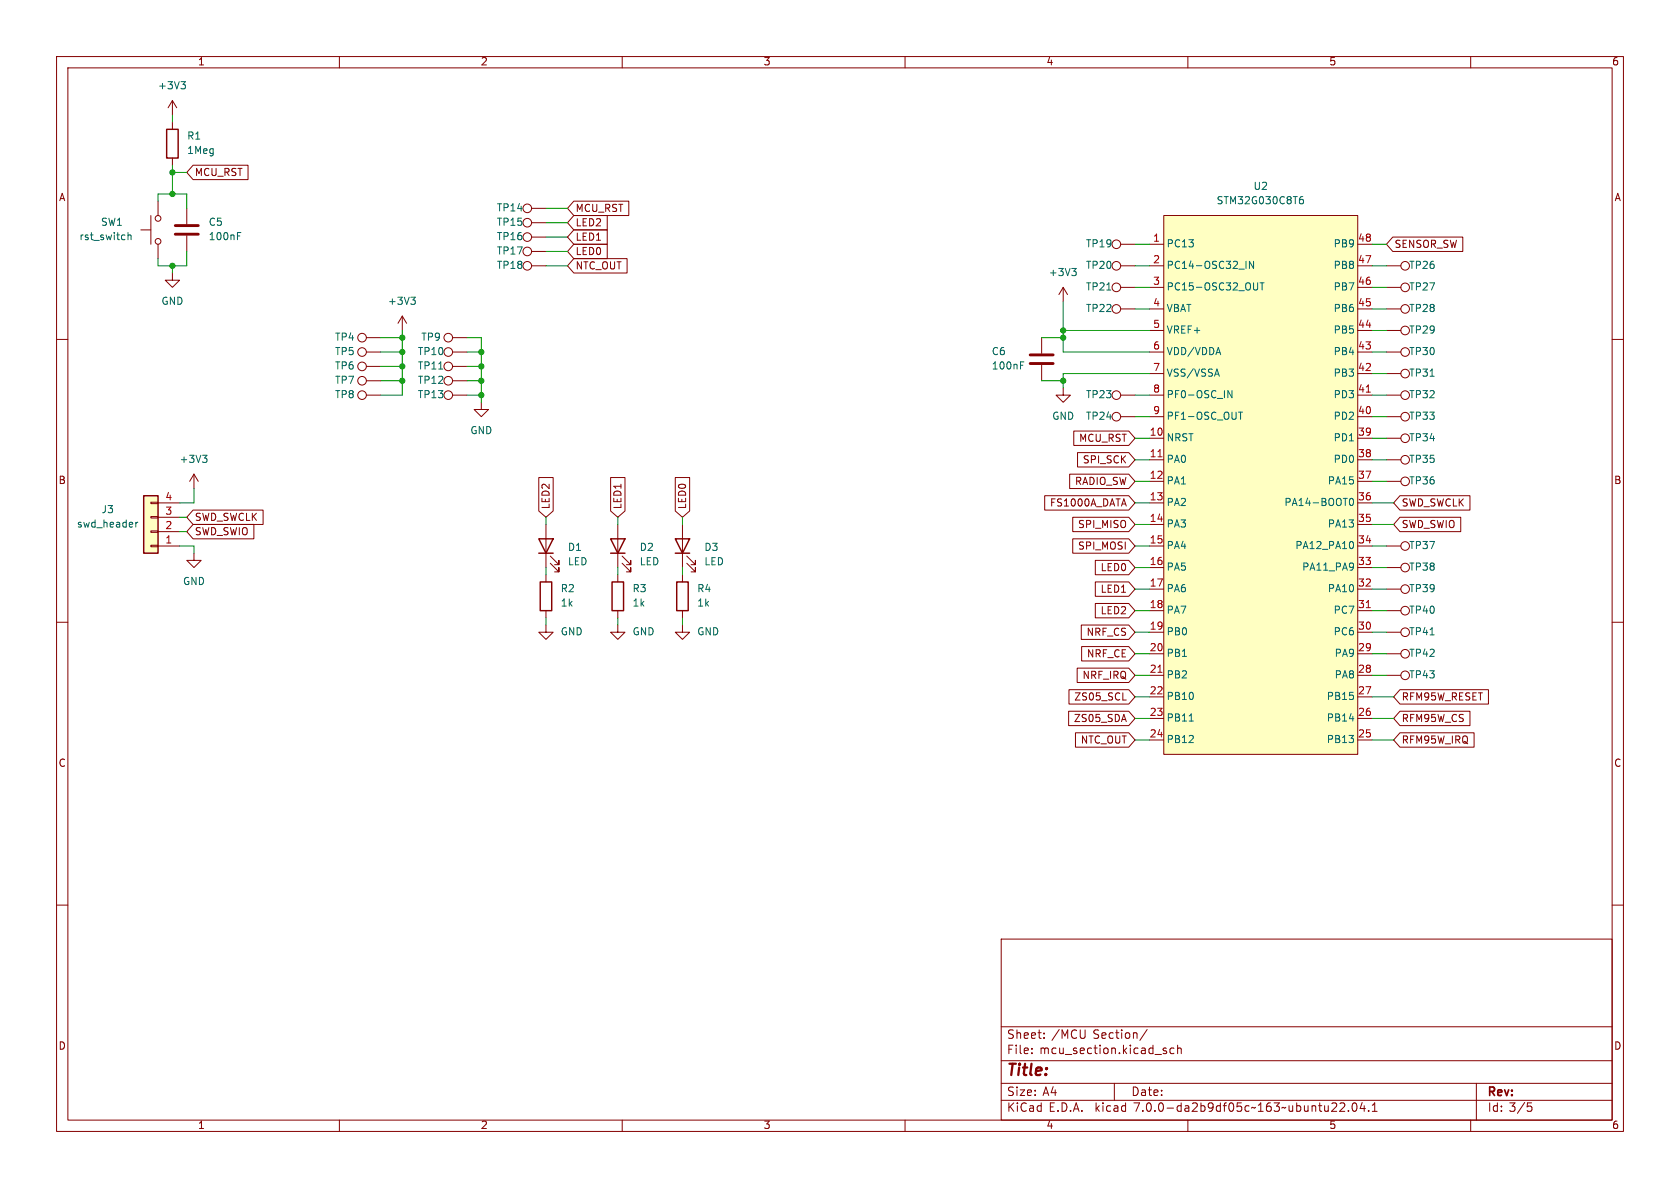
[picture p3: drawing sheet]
<svg xmlns="http://www.w3.org/2000/svg" width="297mm" height="210mm" viewBox="0 0 297 210" stroke-linecap="round" stroke-linejoin="round" font-family="sans-serif">
<g fill="none" stroke="#840000" stroke-width=".18">
<path d="M10 10h277v190h-277zM12 12h273v186h-273zM30.5 17.8v2.5M30.5 17.8l-.8 1.3M30.5 17.8l.7 1.3M60 10v2M110 10v2M160 10v2M210 10v2M260 10v2M26.7 38.1v5.1M27.9 35.6v2.5"/>
<path d="M30.5 21.6v1.3M30.5 27.9v1.3M33 36.8v2.8M34.1 29.2h9.8v2.6h-9.8l-1.1-1.3zM94 36.8h2.5M94 39.4h2.5M101.4 35.6h9.8v2.5h-9.8l-1.1-1.3zM101.4 38.1h6v2.5h-6l-1.1-1.2zM205.7 38.1h34.3v95.3h-34.3zM10 60h2M24.9 40.6h1.8M27.9 43.2v2.5"/>
<path d="M30.5 48.3v1.2h1.2l-1.2 1.3-1.3-1.3h1.3M33 41.7v2.8M64.8 59.7h2.5M71.1 55.9l-.7 1.3M71.1 55.9v2.5M71.1 55.9l.8 1.3M80 59.7h2.5M94 47h2.5M94 41.9h2.5M94 44.5h2.5M101.4 43.2h6v2.5h-6l-1.1-1.2zM101.4 45.7h9.5v2.6h-9.5l-1.1-1.3z"/>
<path d="M101.4 40.6h6v2.6h-6l-1.1-1.3zM184.1 59.7v2.8M188 50.8l-.8 1.3M188 50.8v2.5M188 50.8l.7 1.3M198.1 50.8h2.6M198.1 43.2h2.6M198.1 54.6h2.6M198.1 47h2.6M203.2 50.8h2.5M203.2 43.2h2.5M203.2 54.6h2.5"/>
<path d="M203.2 47h2.5M203.2 58.4h2.5M240 50.8h2.6M240 43.2h2.6M240 54.6h2.6M240 47h2.6M240 58.4h2.6M245.1 50.8h2.5M245.1 54.6h2.5M245.1 47h2.5M245.1 58.4h2.5M246.2 41.9h12.4v2.6h-12.4l-1.1-1.3z"/>
<path d="M285 60h2M64.8 69.9h2.5M64.8 62.2h2.5M64.8 64.8h2.5M64.8 67.3h2.5M80 69.9h2.5M80 62.2h2.5M80 64.8h2.5M80 67.3h2.5M85.1 71.1v1.3h1.3l-1.3 1.3-1.3-1.3h1.3M184.1 64.5v2.8M188 68.6v1.3h1.2l-1.2 1.2-1.3-1.2h1.3"/>
<path d="M189.8 76.2h9.7l1.2 1.3-1.2 1.2h-9.7zM198.1 69.9h2.6M198.1 73.7h2.6M203.2 69.9h2.5M203.2 66h2.5M203.2 77.5h2.5M203.2 73.7h2.5M203.2 62.2h2.5M240 69.9h2.6M240 66h2.6M240 77.5h2.6M240 73.7h2.6"/>
<path d="M240 62.2h2.6M245.1 69.9h2.5M245.1 66h2.5M245.1 77.5h2.5M245.1 73.7h2.5M245.1 62.2h2.5M26.7 88.8h1.2v.2h-1.2zM26.7 91.3h1.2v.3h-1.2zM26.7 93.9h1.2v.2h-1.2zM26.7 96.4h1.2v.2h-1.2zM27.9 96.5h3.8M27.9 88.9h3.8"/>
<path d="M27.9 94h3.8M27.9 91.4h3.8M34.1 90.2h12.4v2.5h-12.4l-1.1-1.3zM34.1 92.7h10.8v2.6h-10.8l-1.1-1.3zM34.3 97.8v1.3h1.3l-1.3 1.2-1.3-1.2h1.3M34.3 83.8l-.8 1.3M34.3 83.8v2.6M34.3 83.8l.8 1.3M95.2 84.4h2.6v5.9l-1.3 1.1-1.3-1.1zM96.5 92.7v7.6M97.3 99.6l1.5 1.5v-.8v.8h-.8M97.3 98.3l1.5 1.5v-.7v.7h-.8"/>
<path d="M107.9 84.4h2.6v5.9l-1.3 1.1-1.3-1.1zM109.2 92.7v7.6M110 99.6l1.5 1.5v-.8v.8h-.8M110 98.3l1.5 1.5v-.7v.7h-.8M119.4 84.4h2.5v5.9l-1.3 1.1-1.2-1.1zM120.6 92.7v7.6M121.4 99.6l1.5 1.5v-.8v.8h-.7M121.4 98.3l1.5 1.5v-.7v.7h-.7M184.7 87.6h14.8l1.2 1.3-1.2 1.3h-14.8zM189.1 83.8h10.4l1.2 1.3-1.2 1.3h-10.4zM189.6 95.2h9.9l1.2 1.3-1.2 1.3h-9.9zM189.6 91.4h9.9l1.2 1.3-1.2 1.3h-9.9z"/>
<path d="M190.5 80h9l1.2 1.3-1.2 1.3h-9zM193.6 99.1h5.9l1.2 1.2-1.2 1.3h-5.9zM203.2 96.5h2.5M203.2 81.3h2.5M203.2 85.1h2.5M203.2 88.9h2.5M203.2 92.7h2.5M240 96.5h2.6M240 81.3h2.6M240 85.1h2.6M240 88.9h2.6M240 92.7h2.6"/>
<path d="M245.1 96.5h2.5M245.1 81.3h2.5M245.1 85.1h2.5M247.5 91.4h10.7v2.6h-10.7l-1.1-1.3zM247.5 87.6h12.4v2.6h-12.4l-1.1-1.3zM10 110h2M96.5 110.5v1.3h1.3l-1.3 1.2-1.3-1.2h1.3M96.5 101.6v1.3M96.5 108v1.2M109.2 110.5v1.3h1.3l-1.3 1.2-1.3-1.2h1.3M109.2 101.6v1.3M109.2 108v1.2"/>
<path d="M120.6 110.5v1.3h1.3l-1.3 1.2-1.2-1.2h1.2M120.6 101.6v1.3M120.6 108v1.2M190.4 118.1h9.1l1.2 1.3-1.2 1.3h-9.1zM191.2 110.5h8.3l1.2 1.3-1.2 1.2h-8.3zM191.2 114.3h8.3l1.2 1.3-1.2 1.2h-8.3zM193.6 102.9h5.9l1.2 1.2-1.2 1.3h-5.9zM193.6 106.7h5.9l1.2 1.3-1.2 1.2h-5.9zM203.2 104.1h2.5M203.2 100.3h2.5M203.2 115.6h2.5M203.2 108h2.5"/>
<path d="M203.2 111.8h2.5M203.2 119.4h2.5M240 104.1h2.6M240 100.3h2.6M240 115.6h2.6M240 108h2.6M240 111.8h2.6M240 119.4h2.6M245.1 104.1h2.5M245.1 100.3h2.5M245.1 115.6h2.5M245.1 108h2.5"/>
<path d="M245.1 111.8h2.5M245.1 119.4h2.5M285 110h2M188.9 125.7h10.6l1.2 1.3-1.2 1.3h-10.6zM189 121.9h10.5l1.2 1.3-1.2 1.3h-10.5zM190.1 129.5h9.4l1.2 1.3-1.2 1.3h-9.4zM198.5 123.7h.6M203.2 123.2h2.5M203.2 127h2.5M203.2 130.8h2.5M240 123.2h2.6M240 127h2.6"/>
<path d="M240 130.8h2.6M247.5 125.7h12.4v2.6h-12.4l-1.1-1.3zM247.5 129.5h13.1v2.6h-13.1l-1.1-1.3zM247.5 121.9h15.6v2.6h-15.6l-1.1-1.3zM10 160h2M285 160h2M177 166h108v32h-108zM60 198v2M110 198v2M160 198v2M177 194.5h108M177 191.5h108"/>
<path d="M177 187.5h108M177 181.5h108M182.4 186.1v.2M182.4 185.3v.2M184.6 183.4v.2M184.6 182.6v.2M191.8 182.1v1.3M197 191.5v3M202.8 182l-1.3 1.9M205.8 185.8h.4l.1 .2-.3 .3h-.2M205.8 185.3h.4M207.5 185.3h-.4l-.3 .2v.5l.2 .2h.5"/>
<path d="M208.2 185.4l.2-.1h.4v1M208.2 184.8v1.5M210 198v2M236.9 195.1l.6-.1 .2 .1v.3l-.9 1.1h.9M238.4 196.3v.2M239.2 195h.2a.81 .81 0 0 1 .6 .6 .81 .81 0 0 1-.3 .8l-.2 .1a.81 .81 0 0 1-.6-.7 .81 .81 0 0 1 .3-.8zM240.8 194.9l-.3 1.1h.9M241.2 195.5v1M242 196.3v.2M242.6 196.5h.9M242.6 195.4l.4-.4v1.5M260 198v2"/>
<path d="M261 191.5v6.5M270 195h.8M270.2 195.5h.3l.3 .3-.1 .6-.5 .1"/>
<circle cx="27.9" cy="38.6" r=".51"/>
<circle cx="93.2" cy="36.8" r=".76"/>
<circle cx="93.2" cy="39.4" r=".76"/>
<circle cx="27.9" cy="42.7" r=".51"/>
<circle cx="64" cy="59.7" r=".76"/>
<circle cx="79.2" cy="59.7" r=".76"/>
<circle cx="93.2" cy="47" r=".76"/>
<circle cx="93.2" cy="41.9" r=".76"/>
<circle cx="93.2" cy="44.4" r=".76"/>
<circle cx="197.4" cy="43.2" r=".76"/>
<circle cx="197.4" cy="50.8" r=".76"/>
<circle cx="197.4" cy="47" r=".76"/>
<circle cx="197.4" cy="54.6" r=".76"/>
<circle cx="248.4" cy="54.6" r=".76"/>
<circle cx="248.4" cy="50.8" r=".76"/>
<circle cx="248.4" cy="58.4" r=".76"/>
<circle cx="248.4" cy="47" r=".76"/>
<circle cx="64" cy="67.3" r=".76"/>
<circle cx="64" cy="64.8" r=".76"/>
<circle cx="64" cy="69.8" r=".76"/>
<circle cx="64" cy="62.2" r=".76"/>
<circle cx="79.2" cy="64.8" r=".76"/>
<circle cx="79.2" cy="67.3" r=".76"/>
<circle cx="79.2" cy="69.8" r=".76"/>
<circle cx="79.2" cy="62.2" r=".76"/>
<circle cx="197.4" cy="69.8" r=".76"/>
<circle cx="197.4" cy="73.7" r=".76"/>
<circle cx="248.4" cy="62.2" r=".76"/>
<circle cx="248.4" cy="66" r=".76"/>
<circle cx="248.4" cy="77.5" r=".76"/>
<circle cx="248.4" cy="69.8" r=".76"/>
<circle cx="248.4" cy="73.7" r=".76"/>
<circle cx="248.4" cy="85.1" r=".76"/>
<circle cx="248.4" cy="81.3" r=".76"/>
<circle cx="248.4" cy="96.5" r=".76"/>
<circle cx="248.4" cy="111.8" r=".76"/>
<circle cx="248.4" cy="115.6" r=".76"/>
<circle cx="248.4" cy="119.4" r=".76"/>
<circle cx="248.4" cy="100.3" r=".76"/>
<circle cx="248.4" cy="107.9" r=".76"/>
<circle cx="248.4" cy="104.1" r=".76"/>
</g>
<path d="M29.5 22.9h2v5h-2zM25.4 87.6h2.5v10.2h-2.5zM95.2 95.3h2.6l-1.3 2.5zM95.2 97.8h2.6M107.9 95.3h2.6l-1.3 2.5zM107.9 97.8h2.6M119.4 95.3h2.5l-1.3 2.5zM119.4 97.8h2.5M95.5 102.9h2v5.1h-2zM108.2 102.9h2v5.1h-2zM119.6 102.9h2.1v5.1h-2.1z" fill="none" stroke="#840000" stroke-width=".25"/>
<g fill="#ffffc2" stroke="#ffffc2" stroke-width=".18">
<path d="M205.7 38.1h34.3v95.3h-34.3z"/>
<path d="M25.4 87.6h2.5v10.2h-2.5z"/>
</g>
<path d="M241.5 69.3h.8M204.7 80.7h.7M204.7 118.8h.7M241.5 107.4h.8" fill="none" stroke="#a90000" stroke-width=".18"/>
<g fill="none" stroke="#006464" stroke-width=".18">
<path d="M32 14.4h.8l-.4 .5M32.5 14.9l.3 .3v.3l-.3 .2M229.8 35.3l.4-.1 .2 .3-.1 .5h-.5M230.3 34.8l-.4 .1M22.6 41.1v1.3M22.6 41.7l.2-.2 .3 .1 .1 .8M42 41.1h.6M72.6 52.5h.8l-.4 .5M73.2 53l.2 .3v.3l-.2 .2M189.5 47.5h.8l-.5 .4M190 47.9l.3 .3v.3l-.3 .2M221.6 46.2v1.3l-.7-1.3v1.3"/>
<path d="M222.8 50h.7M223.1 50v1.3M180.4 64h.6M217.1 69l.7 1.3v-1.3M218.9 72.9h.8M219.3 72.9v1.2M24 92.3v.9M24.4 92.3l-.4 .3M35.8 80.5h.8l-.4 .5M36.3 81l.3 .2v.3l-.3 .2M238.7 88.2l.2-.1a.68 .68 0 0 1 .4 .6 .68 .68 0 0 1-.4 .7 .84 .84 0 0 1-.2-1.2zM239 95.7a.79 .79 0 0 1 0 1.3"/>
<path d="M239.2 99.6v.9M239.3 100.1l-.1 .1M210.2 127.5h.8M238.6 127h.7"/>
</g>
<path d="M31 39.9h4.1M31 41.4h4.1M182.1 64.3h4.1M182.1 62.7h4.1" fill="none" stroke="#840000" stroke-width=".51"/>
<g fill="none" stroke="#009600" stroke-width=".18">
<path d="M27.9 35.6v-1.3h5.1v2.5M30.5 20.3v1.3M30.5 29.2v5.1M30.5 30.5h2.5M96.5 39.4h3.8M96.5 36.8h3.8M30.5 47v1.3M33 44.5v2.5h-5.1v-1.3M67.3 59.7h3.8M71.1 58.4v11.5h-3.8M82.5 59.7h2.6v11.4M96.5 47h3.8"/>
<path d="M96.5 41.9h3.8M96.5 44.5h3.8M184.1 59.7h3.9M188 58.4h15.2M188 53.3v8.9h15.2M200.7 47h2.5M200.7 43.2h2.5M200.7 50.8h2.5M200.7 54.6h2.5M242.6 58.4h2.5M242.6 47h2.5M242.6 43.2h2.5"/>
<path d="M242.6 50.8h2.5M242.6 54.6h2.5M67.3 67.3h3.8M67.3 62.2h3.8M67.3 64.8h3.8M82.5 67.3h2.6M82.5 62.2h2.6M82.5 64.8h2.6M82.5 69.9h2.6M184.1 67.3h3.9M200.7 77.5h2.5M200.7 73.7h2.5"/>
<path d="M200.7 69.9h2.5M203.2 66h-15.2v2.6M242.6 77.5h2.5M242.6 73.7h2.5M242.6 62.2h2.5M242.6 66h2.5M242.6 69.9h2.5M31.7 91.4h1.3M31.7 96.5h2.6v1.3M31.7 94h1.3M34.3 86.4v2.5h-2.6M96.5 91.4v1.3"/>
<path d="M109.2 91.4v1.3M120.6 91.4v1.3M200.7 81.3h2.5M200.7 96.5h2.5M200.7 92.7h2.5M200.7 88.9h2.5M200.7 85.1h2.5M242.6 81.3h2.5M242.6 96.5h2.5M242.6 92.7h3.8M242.6 88.9h3.8M242.6 85.1h2.5"/>
<path d="M96.5 100.3v1.3M96.5 109.2v1.3M109.2 100.3v1.3M109.2 109.2v1.3M120.6 100.3v1.3M120.6 109.2v1.3M200.7 119.4h2.5M200.7 100.3h2.5M200.7 104.1h2.5M200.7 111.8h2.5M200.7 115.6h2.5M200.7 108h2.5"/>
<path d="M242.6 119.4h2.5M242.6 100.3h2.5M242.6 104.1h2.5M242.6 111.8h2.5M242.6 115.6h2.5M242.6 108h2.5M200.7 130.8h2.5M200.7 123.2h2.5M200.7 127h2.5M242.6 130.8h3.8M242.6 123.2h3.8M242.6 127h3.8"/>
</g>
<g fill="#009600" stroke="#009600" stroke-width=".18">
<circle cx="71.1" cy="59.7" r=".46"/>
<circle cx="30.5" cy="34.3" r=".46"/>
<circle cx="30.5" cy="30.5" r=".46"/>
<circle cx="30.5" cy="47" r=".46"/>
<circle cx="188" cy="67.3" r=".46"/>
<circle cx="188" cy="59.7" r=".46"/>
<circle cx="188" cy="58.4" r=".46"/>
<circle cx="85.1" cy="69.9" r=".46"/>
<circle cx="85.1" cy="67.3" r=".46"/>
<circle cx="85.1" cy="64.8" r=".46"/>
<circle cx="85.1" cy="62.2" r=".46"/>
<circle cx="71.1" cy="64.8" r=".46"/>
<circle cx="71.1" cy="62.2" r=".46"/>
<circle cx="71.1" cy="67.3" r=".46"/>
</g>
<text font-size="2.8" fill="#840000" x="178" y="190.8">Title:</text>
<g font-size="2.1" fill="#840000">
<text x="178" y="183.9">Sheet:</text>
<text x="185.9" y="183.9">/MCU</text>
<text x="193.2" y="183.9">Section/</text>
<text x="178" y="186.6">File:</text>
<text x="183.8" y="186.6">mcu_section.kicad_sch</text>
<text x="178" y="196.8">KiCad</text>
<text x="178" y="194">Size:</text>
<text x="184.3" y="194">A4</text>
<text x="185.4" y="196.8">E.D.A.</text>
<text x="193.7" y="196.8">kicad</text>
<text x="200" y="194">Date:</text>
<text x="200.6" y="196.8">7.0.0-da2b9df05c~163~ubuntu22.04.1</text>
<text x="263" y="194.2">Rev:</text>
<text x="263" y="196.8">Id: 3/5</text>
</g>
<g font-size="1.8" fill="#840000">
<text x="35" y="11.8">1</text>
<text x="85" y="11.8">2</text>
<text x="135" y="11.8">3</text>
<text x="185" y="11.8">4</text>
<text x="235" y="11.8">5</text>
<text x="285" y="11.8">6</text>
<text x="10.4" y="35.8">A</text>
<text x="34.4" y="31.4">MCU_RST</text>
<text x="285.4" y="35.8">A</text>
<text x="101.8" y="37.7">MCU_RST</text>
<text x="101.8" y="40.3">LED2</text>
<text x="101.8" y="45.4">LED0</text>
<text x="101.8" y="47.9">NTC_OUT</text>
<text x="101.8" y="42.8">LED1</text>
<text x="246.5" y="44.1">SENSOR_SW</text>
<text x="190.6" y="78.4">MCU_RST</text>
<text x="191.3" y="82.2">SPI_SCK</text>
<text x="10.3" y="85.8">B</text>
<text x="185.5" y="89.8">FS1000A_DATA</text>
<text x="189.9" y="86">RADIO_SW</text>
<text x="247.8" y="89.8">SWD_SWCLK</text>
<text x="285.3" y="85.8">B</text>
<text x="34.4" y="92.4">SWD_SWCLK</text>
<text x="34.4" y="94.9">SWD_SWIO</text>
<text x="97.4" y="90" transform="rotate(-90 97.4 90)">LED2</text>
<text x="110.1" y="90" transform="rotate(-90 110.1 90)">LED1</text>
<text x="121.6" y="90" transform="rotate(-90 121.6 90)">LED0</text>
<text x="190.5" y="93.6">SPI_MISO</text>
<text x="247.8" y="93.6">SWD_SWIO</text>
<text x="190.5" y="97.4">SPI_MOSI</text>
<text x="194.4" y="101.2">LED0</text>
<text x="194.4" y="105.1">LED1</text>
<text x="192" y="112.7">NRF_CS</text>
<text x="194.4" y="108.9">LED2</text>
<text x="192" y="116.5">NRF_CE</text>
<text x="189.8" y="124.1">ZS05_SCL</text>
<text x="191.2" y="120.3">NRF_IRQ</text>
<text x="247.8" y="124.1">RFM95W_RESET</text>
<text x="189.7" y="127.9">ZS05_SDA</text>
<text x="190.9" y="131.7">NTC_OUT</text>
<text x="247.8" y="127.9">RFM95W_CS</text>
<text x="247.8" y="131.7">RFM95W_IRQ</text>
<text x="10.3" y="135.8">C</text>
<text x="285.3" y="135.8">C</text>
<text x="10.3" y="185.8">D</text>
<text x="285.3" y="185.8">D</text>
<text x="35" y="199.8">1</text>
<text x="85" y="199.8">2</text>
<text x="135" y="199.8">3</text>
<text x="185" y="199.8">4</text>
<text x="235" y="199.8">5</text>
<text x="285" y="199.8">6</text>
</g>
<g font-size="1.8" fill="#006464">
<text x="27.9" y="16.1">+3V3</text>
<text x="33" y="25">R1</text>
<text x="33" y="27.5">1Meg</text>
<text x="221.6" y="33.8">U2</text>
<text x="17.8" y="40.2">SW1</text>
<text x="36.8" y="40.2">C5</text>
<text x="87.8" y="37.7">TP14</text>
<text x="87.8" y="40.2">TP15</text>
<text x="215" y="36.4">STM32G030C8T6</text>
<text x="14" y="42.7">rst_switch</text>
<text x="36.8" y="42.7">100nF</text>
<text x="87.8" y="42.7">TP16</text>
<text x="87.8" y="45.3">TP17</text>
<text x="87.8" y="47.8">TP18</text>
<text x="191.9" y="44">TP19</text>
<text x="191.9" y="47.8">TP20</text>
<text x="206.2" y="44">PC13</text>
<text x="206.2" y="47.8">PC14-OSC32_IN</text>
<text x="235.6" y="47.8">PB8</text>
<text x="235.6" y="44">PB9</text>
<text x="249.1" y="47.8">TP26</text>
<text x="185.4" y="49.1">+3V3</text>
<text x="191.9" y="51.6">TP21</text>
<text x="206.2" y="51.6">PC15-OSC32_OUT</text>
<text x="235.6" y="51.6">PB7</text>
<text x="249.1" y="51.6">TP27</text>
<text x="28.5" y="54.2">GND</text>
<text x="68.5" y="54.2">+3V3</text>
<text x="191.9" y="55.4">TP22</text>
<text x="206.2" y="55.4">VBAT</text>
<text x="206.2" y="59.2">VREF+</text>
<text x="235.6" y="59.2">PB5</text>
<text x="235.6" y="55.4">PB6</text>
<text x="249.1" y="59.2">TP29</text>
<text x="249.1" y="55.4">TP28</text>
<text x="59.2" y="60.5">TP4</text>
<text x="59.2" y="65.6">TP6</text>
<text x="59.2" y="63.1">TP5</text>
<text x="73.8" y="65.6">TP11</text>
<text x="73.8" y="63.1">TP10</text>
<text x="74.4" y="60.5">TP9</text>
<text x="175.3" y="63.1">C6</text>
<text x="175.3" y="65.6">100nF</text>
<text x="206.2" y="63.1">VDD/VDDA</text>
<text x="235.6" y="63.1">PB4</text>
<text x="249.1" y="63.1">TP30</text>
<text x="59.2" y="70.7">TP8</text>
<text x="59.2" y="68.1">TP7</text>
<text x="73.8" y="70.7">TP13</text>
<text x="73.8" y="68.1">TP12</text>
<text x="191.9" y="70.7">TP23</text>
<text x="206.2" y="66.9">VSS/VSSA</text>
<text x="206.2" y="70.7">PF0-OSC_IN</text>
<text x="235.6" y="70.7">PD3</text>
<text x="235.6" y="66.9">PB3</text>
<text x="249.1" y="70.7">TP32</text>
<text x="249.1" y="66.9">TP31</text>
<text x="83.1" y="77">GND</text>
<text x="186" y="74.5">GND</text>
<text x="191.9" y="74.5">TP24</text>
<text x="206.2" y="74.5">PF1-OSC_OUT</text>
<text x="235.6" y="74.5">PD2</text>
<text x="249.1" y="74.5">TP33</text>
<text x="31.7" y="82.1">+3V3</text>
<text x="206.2" y="78.3">NRST</text>
<text x="206.2" y="82.1">PA0</text>
<text x="235.6" y="82.1">PD0</text>
<text x="235.6" y="78.3">PD1</text>
<text x="249.1" y="82.1">TP35</text>
<text x="249.1" y="78.3">TP34</text>
<text x="206.2" y="85.9">PA1</text>
<text x="206.2" y="89.7">PA2</text>
<text x="226.9" y="89.7">PA14-BOOT0</text>
<text x="234.6" y="85.9">PA15</text>
<text x="249.1" y="85.9">TP36</text>
<text x="13.5" y="93.5">swd_header</text>
<text x="17.9" y="91">J3</text>
<text x="206.2" y="93.5">PA3</text>
<text x="234.6" y="93.5">PA13</text>
<text x="100.3" y="97.7">D1</text>
<text x="100.3" y="100.2">LED</text>
<text x="113" y="97.7">D2</text>
<text x="113" y="100.2">LED</text>
<text x="124.5" y="97.7">D3</text>
<text x="124.5" y="100.2">LED</text>
<text x="206.2" y="97.3">PA4</text>
<text x="206.2" y="101.2">PA5</text>
<text x="228.9" y="97.3">PA12_PA10</text>
<text x="230.1" y="101.2">PA11_PA9</text>
<text x="249.1" y="97.3">TP37</text>
<text x="249.1" y="101.2">TP38</text>
<text x="32.3" y="103.7">GND</text>
<text x="99.1" y="105">R2</text>
<text x="99.1" y="107.5">1k</text>
<text x="111.8" y="105">R3</text>
<text x="111.8" y="107.5">1k</text>
<text x="123.2" y="105">R4</text>
<text x="123.2" y="107.5">1k</text>
<text x="206.2" y="105">PA6</text>
<text x="234.6" y="105">PA10</text>
<text x="249.1" y="105">TP39</text>
<text x="99.1" y="112.6">GND</text>
<text x="111.8" y="112.6">GND</text>
<text x="123.2" y="112.6">GND</text>
<text x="206.2" y="108.8">PA7</text>
<text x="206.2" y="112.6">PB0</text>
<text x="235.6" y="112.6">PC6</text>
<text x="235.6" y="108.8">PC7</text>
<text x="249.1" y="108.8">TP40</text>
<text x="249.1" y="112.6">TP41</text>
<text x="206.2" y="116.4">PB1</text>
<text x="235.8" y="116.4">PA9</text>
<text x="249.1" y="116.4">TP42</text>
<text x="206.2" y="120.2">PB2</text>
<text x="206.2" y="124">PB10</text>
<text x="234.4" y="124">PB15</text>
<text x="235.8" y="120.2">PA8</text>
<text x="249.1" y="120.2">TP43</text>
<text x="206.2" y="127.8">PB11</text>
<text x="206.2" y="131.6">PB12</text>
<text x="234.4" y="131.6">PB13</text>
<text x="234.4" y="127.8">PB14</text>
</g>
<g font-size="1.8" fill="#a90000">
<text x="203.8" y="42.9">1</text>
<text x="203.8" y="46.7">2</text>
<text x="240" y="46.7">47</text>
<text x="240" y="42.9">48</text>
<text x="203.8" y="50.5">3</text>
<text x="240" y="50.5">46</text>
<text x="203.8" y="54.4">4</text>
<text x="203.8" y="58.2">5</text>
<text x="240" y="58.2">44</text>
<text x="240" y="54.4">45</text>
<text x="203.8" y="62">6</text>
<text x="203.8" y="65.8">7</text>
<text x="240" y="65.8">42</text>
<text x="240" y="62">43</text>
<text x="203.8" y="69.6">8</text>
<text x="240" y="69.6">41</text>
<text x="203.2" y="77.2">10</text>
<text x="203.8" y="73.4">9</text>
<text x="240" y="77.2">39</text>
<text x="240" y="73.4">40</text>
<text x="203.2" y="81">11</text>
<text x="240" y="81">38</text>
<text x="29.2" y="88.6">4</text>
<text x="203.2" y="84.8">12</text>
<text x="203.2" y="88.6">13</text>
<text x="240" y="88.6">36</text>
<text x="240" y="84.8">37</text>
<text x="29.2" y="93.7">2</text>
<text x="29.2" y="91.2">3</text>
<text x="203.2" y="92.5">14</text>
<text x="240" y="92.5">35</text>
<text x="29.2" y="96.3">1</text>
<text x="203.2" y="96.3">15</text>
<text x="203.2" y="100.1">16</text>
<text x="240" y="100.1">33</text>
<text x="240" y="96.3">34</text>
<text x="203.2" y="103.9">17</text>
<text x="203.2" y="107.7">18</text>
<text x="240" y="107.7">31</text>
<text x="240" y="103.9">32</text>
<text x="203.2" y="111.5">19</text>
<text x="240" y="111.5">30</text>
<text x="203.2" y="115.3">20</text>
<text x="203.2" y="119.1">21</text>
<text x="240" y="119.1">28</text>
<text x="240" y="115.3">29</text>
<text x="203.2" y="122.9">22</text>
<text x="240" y="122.9">27</text>
<text x="203.2" y="126.7">23</text>
<text x="203.2" y="130.6">24</text>
<text x="240" y="130.6">25</text>
<text x="240" y="126.7">26</text>
</g>
</svg>
